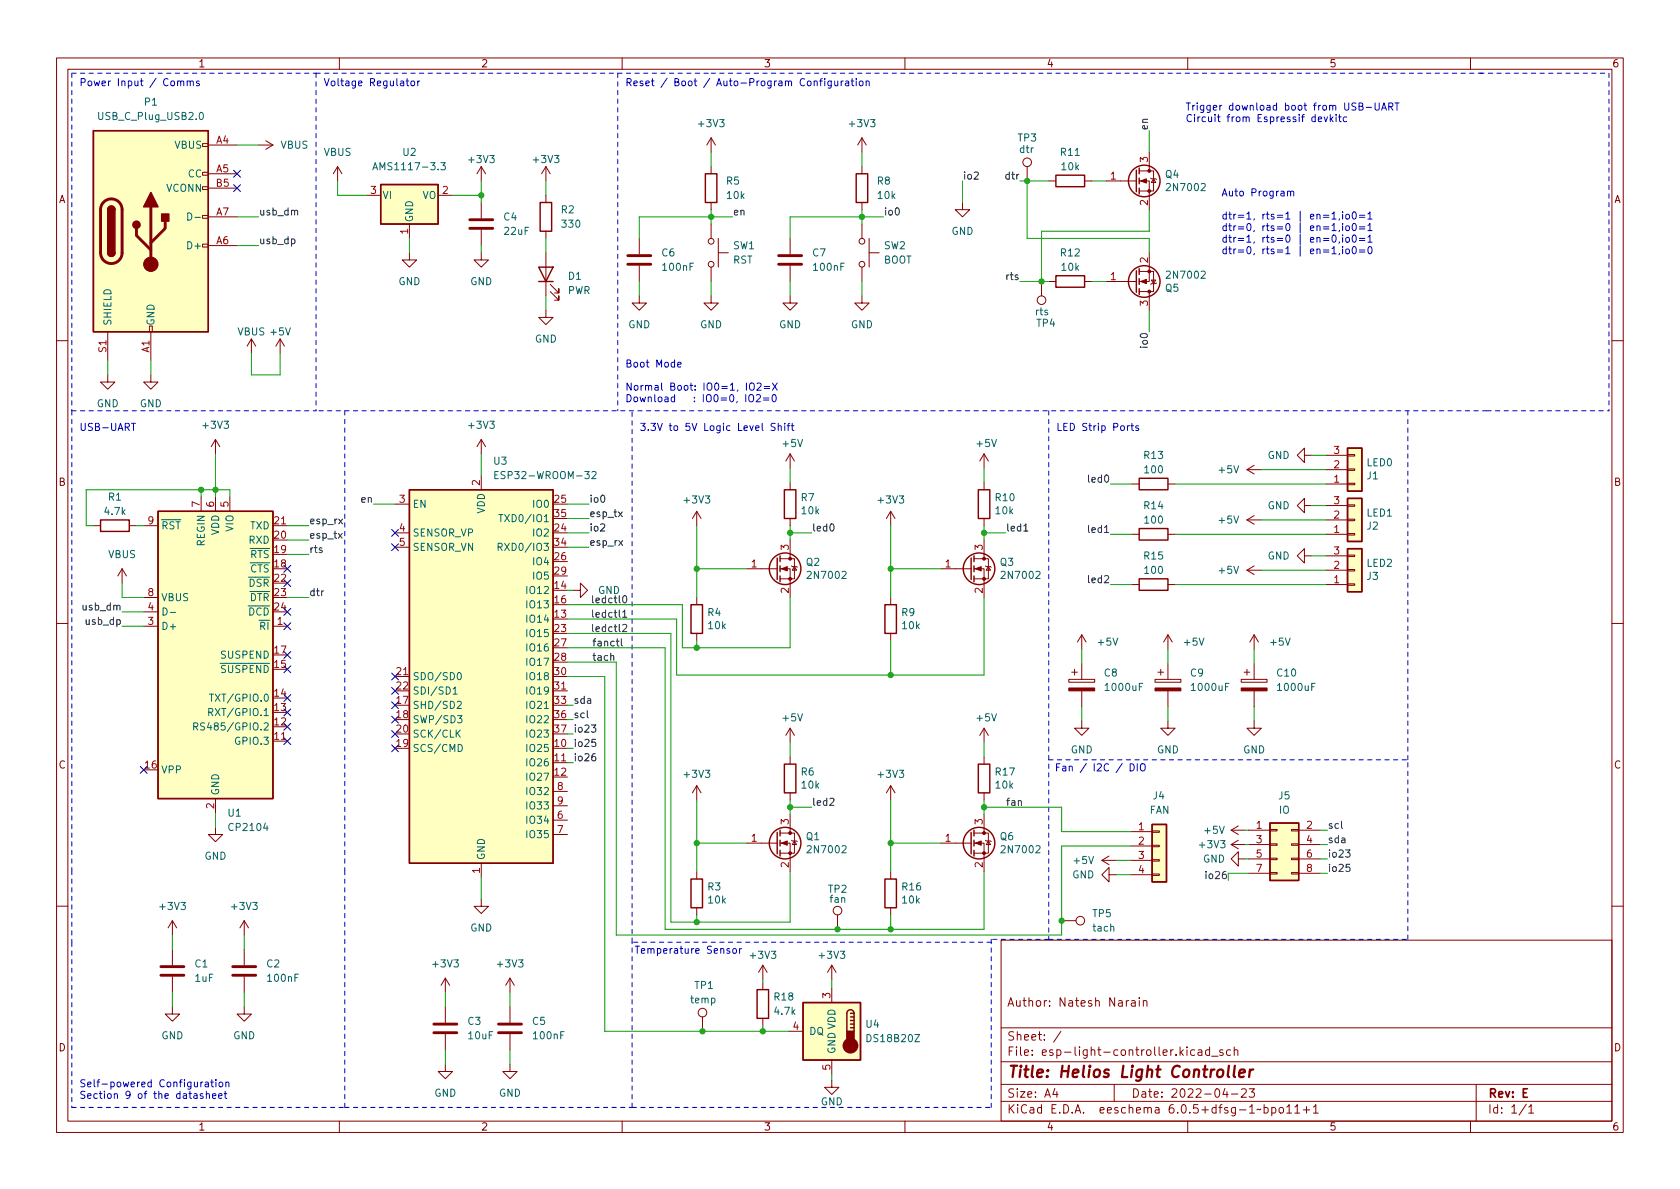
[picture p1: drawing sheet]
<svg xmlns="http://www.w3.org/2000/svg" width="297mm" height="210mm" viewBox="0 0 297 210" stroke-linecap="round" stroke-linejoin="round" font-family="sans-serif">
<g fill="none" stroke="#840000" stroke-width=".18">
<path d="M10 10.2h277v190.1h-277zM12 12.2h273v186.1h-273zM60 10.2v2M110 10.2v2M160 10.2v2M210 10.2v2M260 10.2v2M35.8 38.1h1v.5h-1zM35.8 33h1v.5h-1zM35.8 30.5h1v.5h-1zM35.8 25.4h1v.5h-1zM36.8 25.6h5.1"/>
<path d="M36.8 30.7h5.1M36.8 38.3h5.1M36.8 33.3h5.1M45.7 25.6h2.6M47 24.9l1.3 .7M48.3 25.6l-1.3 .8M59.7 29.5l-.8 1.2M59.7 29.5v2.5M59.7 29.5l.8 1.2M64.8 34.5h2.5M72.4 39.6v2.6M77.5 34.5h2.5"/>
<path d="M85.1 29.5l-.8 1.2M85.1 29.5v2.5M85.1 35.8v2.8M85.1 29.5l.8 1.2M96.5 29.5v2.5M96.5 34.5v1.3M96.5 29.5l-.7 1.2M96.5 29.5l.8 1.2M125.7 24.4l-.7 1.2M125.7 24.4v2.5M125.7 29.5v1.2M125.7 35.8v1.3"/>
<path d="M125.7 39.6v2.6M125.7 24.4l.8 1.2M152.4 24.4v2.5M152.4 29.5v1.2M152.4 35.8v1.3M152.4 39.6v2.6M152.4 24.4l-.8 1.2M152.4 24.4l.8 1.2M170.2 35.8v1.3h1.2l-1.2 1.2-1.3-1.2h1.3M181.6 29.5v2.5M185.4 32h1.3M191.8 32h1.2"/>
<path d="M195.6 32h5.3M201.4 32h1.8v5.1M201.4 30.2h2.6v3.6h-2.6M203.2 26.9v3.3M203.5 31.5l.1 .1h.7l.2 .1M204 31.6l.3 .7h-.7zM19 58.7v5M26.4 57.7h.5v1h-.5zM26.7 58.7v5M35.8 43.2h1v.5h-1zM36.8 43.4h5.1M44.4 59.9l-.7 1.3"/>
<path d="M44.4 59.9v2.6M44.4 59.9l.8 1.3M49.5 59.9l-.7 1.3M49.5 59.9v2.6M49.5 59.9l.8 1.3M72.4 44.7v1.3h1.3l-1.3 1.2-1.3-1.2h1.3M85.1 44.7v1.3h1.3l-1.3 1.2-1.3-1.2h1.3M85.1 40.6v2.8M96.5 54.9v1.2h1.3l-1.3 1.3-1.3-1.3h1.3M96.5 40.9v1.3M96.5 44.7v7.6M97.3 51.6l1.5 1.5v-.8v.8h-.8"/>
<path d="M97.3 50.3l1.5 1.5v-.8v.8h-.8M113 52.3v1.3h1.3l-1.3 1.3-1.2-1.3h1.2M113 42.2v2.8M113 47v2.8M125.7 52.3v1.3h1.3l-1.3 1.3-1.2-1.3h1.2M125.7 47.2v2.6M127 44.7h1.8M127 42.2v5M139.7 52.3v1.3h1.3l-1.3 1.3-1.3-1.3h1.3M139.7 42.2v2.8M139.7 47v2.8M152.4 52.3v1.3h1.3l-1.3 1.3-1.3-1.3h1.3"/>
<path d="M152.4 47.2v2.6M153.7 44.7h1.7M153.7 42.2v5M184.1 49.8v2.5M185.4 49.8h1.3M191.8 49.8h1.2M195.6 49.8h5.3M201.4 48h2.6v3.6h-2.6M203.2 44.7v5.1h-1.8M203.2 51.6v3.3M203.6 49.5h.7l-.3 .7zM204.5 50l-.2 .2h-.7l-.1 .1"/>
<path d="M10 60.2h2M19 66.3v1.3h1.3l-1.3 1.2-1.2-1.2h1.2M26.7 66.3v1.3h1.2l-1.2 1.2-1.3-1.2h1.3M38.1 77.7l-.8 1.3M38.1 77.7v2.6M38.1 77.7l.8 1.3M85.1 77.7v2.6M85.1 77.7l-.8 1.3M85.1 77.7l.8 1.3M285 60.2h2M16.5 93h1.3M22.9 93h1.2"/>
<path d="M25.4 93h2.5M35.6 87.9v2.5M38.1 87.9v2.5M40.6 87.9v2.5M48.3 93h2.5M69.8 89.1h2.6M69.8 94.2h2.6M69.8 96.8h2.6M85.1 84.1v2.5M123.2 90.4v2.6M123.2 90.4l-.8 1.3M123.2 90.4l.8 1.3"/>
<path d="M137.9 98.8h2.6v3.6h-2.6M139.7 80.3v2.5M139.7 85.3v1.3M139.7 91.7v1.3M139.7 95.5v3.3M139.7 80.3l-.8 1.2M139.7 80.3l.8 1.2M157.5 90.4v2.6M157.5 90.4l-.8 1.3M157.5 90.4l.7 1.3M172.2 98.8h2.6v3.6h-2.6M174 80.3v2.5"/>
<path d="M174 85.3v1.3M174 91.7v1.3M174 95.5v3.3M174 80.3l-.8 1.2M174 80.3l.8 1.2M200.2 85.6h1.2M200.2 94.5h1.2M206.5 85.6h1.3M206.5 94.5h1.3M220.5 83.1l1.2 .7M220.5 83.1h2.5M220.5 91.9h2.5"/>
<path d="M220.5 91.9l1.2 .8M221.7 82.3l-1.2 .8M221.7 91.2l-1.2 .7M230.6 89.4v-1.3l-1.2 1.3 1.2 1.3v-1.3h1.3M230.6 80.5v-1.3l-1.2 1.3 1.2 1.3v-1.3h1.3M230.6 98.3v-1.3l-1.2 1.3 1.2 1.3v-1.3h1.3M234.4 85.6h3.9M234.4 94.5h3.9M234.4 83.1h3.9M234.4 91.9h3.9M234.4 89.4h3.9M234.4 80.5h3.9"/>
<path d="M234.4 98.3h3.9M238.3 89.3h1.2v.2h-1.2zM238.3 91.8h1.2v.3h-1.2zM238.3 94.4h1.2v.2h-1.2zM238.3 80.4h1.2v.2h-1.2zM238.3 82.9h1.2v.3h-1.2zM238.3 85.5h1.2v.2h-1.2zM238.3 98.2h1.2v.2h-1.2zM10 110.2h2M21.6 100.6l-.8 1.2M21.6 100.6v2.5M21.6 100.6l.8 1.2"/>
<path d="M25.4 110.7h2.5M25.4 108.2h2.5M25.4 105.7h2.5M48.3 110.7h2.5M69.8 119.6h2.6M101.3 104.4h1.3v-1.3l1.3 1.3-1.3 1.3v-1.3M123.2 105.7v1.2M123.2 112v1.3M132.1 100.6h5.3M137.9 100.6h1.8v5.1M140 100.1l.1 .1h.7l.2 .1M140.5 100.2l.3 .6h-.7z"/>
<path d="M157.5 105.7v1.2M157.5 112v1.3M166.4 100.6h5.3M172.2 100.6h1.8v5.1M174.2 100.1l.2 .1h.7l.2 .1M174.8 100.2l.3 .6h-.7zM189.5 118.9h1M190 118.4v1M191.3 112.3v2.5M191.3 117.3v2.8M191.3 112.3l-.8 1.2M191.3 112.3l.7 1.2"/>
<path d="M200.2 103.4h1.2M204.7 118.9h1M205.2 118.4v1M206.5 112.3l-.8 1.2M206.5 112.3v2.5M206.5 117.3v2.8M206.5 112.3l.8 1.2M206.5 103.4h1.3M220 118.9h1M220.5 118.4v1M220.5 100.8h2.5M220.5 100.8l1.2 .8"/>
<path d="M221.7 112.3v2.5M221.7 117.3v2.8M221.7 112.3l-.7 1.2M221.7 112.3l.8 1.2M221.7 100.1l-1.2 .7M234.4 103.4h3.9M234.4 100.8h3.9M238.3 100.7h1.2v.3h-1.2zM238.3 103.2h1.2v.3h-1.2zM285 110.2h2M48.3 131.1h2.5M97.8 134.9h2.5"/>
<path d="M97.8 122.2h2.5M97.8 139.9h2.5M123.2 138.9l-.8 1.3M123.2 138.9v2.6M123.2 138.9l.8 1.3M139.7 128.8v2.5M139.7 133.9v1.2M139.7 128.8l-.8 1.2M139.7 128.8l.8 1.2M157.5 138.9v2.6M157.5 138.9l-.8 1.3M157.5 138.9l.7 1.3"/>
<path d="M174 128.8v2.5M174 133.9v1.2M174 128.8l-.8 1.2M174 128.8l.8 1.2M189 120.1h4.5v.5h-4.5zM191.3 127.5v1.3h1.2l-1.2 1.2-1.3-1.2h1.3M191.3 122.2v2.8M204.2 120.1h4.6v.5h-4.6zM206.5 127.5v1.3h1.3l-1.3 1.2-1.3-1.2h1.3M206.5 122.2v2.8M219.5 120.1h4.5v.5h-4.5zM221.7 127.5v1.3h1.3l-1.3 1.2-1.2-1.2h1.2"/>
<path d="M221.7 122.2v2.8M38.1 146.3v1.3h1.3l-1.3 1.2-1.3-1.2h1.3M38.1 141.2v2.6M85.1 159v1.3h1.3l-1.3 1.2-1.3-1.2h1.3M85.1 152.6v2.6M97.8 145h2.5M97.8 147.6h2.5M97.8 142.5h2.5M123.2 154.2v1.2M132.1 149.1h5.3M137.9 149.1h1.8v5.1M137.9 147.3h2.6v3.6h-2.6"/>
<path d="M139.7 140.2v1.3M139.7 144v3.3M140 148.6l.1 .1h.7l.2 .1M140.5 148.7l.3 .6h-.7zM157.5 154.2v1.2M166.4 149.1h5.3M172.2 149.1h1.8v5.1M172.2 147.3h2.6v3.6h-2.6M174 140.2v1.3M174 144v3.3M174.2 148.6l.2 .1h.7l.2 .1M174.8 148.7l.3 .6h-.7z"/>
<path d="M194.8 152.1h2.6M194.8 152.1l1.3 .8M196.1 154.7v-1.3l-1.3 1.3 1.3 1.3v-1.3h1.3M196.1 151.4l-1.3 .7M199.9 147.1h3.8M199.9 149.6h3.8M199.9 152.1h3.8M199.9 154.7h3.8M203.7 154.6h1.3v.2h-1.3zM203.7 152h1.3v.3h-1.3zM203.7 149.5h1.3v.2h-1.3zM203.7 146.9h1.3v.3h-1.3z"/>
<path d="M217.7 146.8h2.5M217.7 149.3h2.5M217.7 146.8l1.2 .8M217.7 149.3l1.2 .8M218.9 151.9v-1.3l-1.2 1.3 1.2 1.3v-1.3h1.3M218.9 146l-1.2 .8M218.9 148.6l-1.2 .7M220.7 146.8h3.8M220.7 149.3h3.8M220.7 151.9h3.8M220.7 154.4h3.8M224.5 154.3h1.3v.3h-1.3z"/>
<path d="M224.5 151.8h1.3v.2h-1.3zM224.5 149.2h1.3v.3h-1.3zM224.5 146.7h1.3v.2h-1.3zM228.3 154.3h1.3v.3h-1.3zM228.3 151.8h1.3v.2h-1.3zM228.3 149.2h1.3v.3h-1.3zM228.3 146.7h1.3v.2h-1.3zM229.6 146.8h3.8M229.6 149.3h3.8M229.6 151.9h3.8M229.6 154.4h3.8M10 160.2h2"/>
<path d="M30.5 178v1.3h1.2l-1.2 1.3-1.3-1.3h1.3M30.5 162.8v2.5M30.5 167.9v2.8M30.5 172.7v2.8M30.5 162.8l-.8 1.3M30.5 162.8l.7 1.3M43.2 178v1.3h1.2l-1.2 1.3-1.3-1.3h1.3M43.2 162.8v2.5M43.2 167.9v2.8M43.2 172.7v2.8M43.2 162.8l-.8 1.3M43.2 162.8l.7 1.3"/>
<path d="M78.7 173v2.5M78.7 178v2.8M78.7 173l-.7 1.2M78.7 173l.8 1.2M90.2 173l-.8 1.2M90.2 173v2.5M90.2 178v2.8M90.2 173l.7 1.2M123.2 160.5v1.3M124.2 179.8v2.6M134.9 170.7l-.8 1.3M134.9 170.7v2.5"/>
<path d="M134.9 173.7v1.3M134.9 170.7l.7 1.3M147.1 170.7l-.8 1.3M147.1 170.7v2.5M147.1 174.7v2.6M147.1 170.7l.7 1.3M148.1 161.8v2.5M157.5 160.5v1.3M177 166.3h108v32h-108zM187.7 162.8h2.5M199.6 176.9l-.3 .1-.2 .2M200.1 177h.5l.1 .9"/>
<path d="M200.7 177.3l-.5 .1a.29 .29 0 0 0-.2 .2 .29 .29 0 0 0 .2 .3h.5M201.4 176.4v.2M201.4 176.9v1M202.1 177.1l.3-.2 .3 .1 .1 .9M202.1 176.9v1M285 160.2h2M60 198.3v2M78.7 188.2v1.3h1.3l-1.3 1.2-1.2-1.2h1.2M78.7 182.9v2.8M90.2 188.2v1.3h1.2l-1.2 1.2-1.3-1.2h1.3M90.2 182.9v2.8M110 198.3v2"/>
<path d="M134.9 180.1v1.3M139.4 182.4h2.6M147.1 191v1.3h1.2l-1.2 1.2-1.3-1.2h1.3M147.1 187.4v2.6M160 198.3v2M177 194.8h108M177 191.8h108M177 187.8h108M177 181.8h108M186.5 192.5l-.4 1h1M186.9 193v1M187.6 182.4l-1.3 1.9"/>
<path d="M197 191.8v3M210 198.3v2M211.2 185.7l-.4-.1-.3 .3v.4l.1 .3h.6M211.9 185.7h.5l.1 .9M212.5 186l-.5 .1a.29 .29 0 0 0-.2 .2 .29 .29 0 0 0 .2 .3h.5M213.9 185.7l-.5-.1-.3 .3v.4l.2 .3h.6M213.9 185.1v1.5M214.2 186.8h1.2M216.2 185.7l-.3-.1-.3 .2 .1 .3 .5 .1v.4h-.6M216.6 192.5l-.4 1h.9M216.9 193v1M217.6 185.7l-.5-.1-.2 .3v.4l.1 .3h.6"/>
<path d="M217.7 193.5h1.2M218.2 185.8l.2-.2 .4 .1 .1 .9M218.2 185.1v1.5M219.5 192.7l.6-.2 .2 .2 .1 .3-1 1h1M220.9 192.5h.9l-.5 .6 .4 .1v.7l-.2 .1h-.4l-.2-.1M223.5 195.9l.4-.1 .3 .3v.4l-.1 .3h-.6M223.5 195.3v1.5M224.9 195.9l.4-.1 .3 .3v.4l-.2 .3h-.5M224.9 195.8v1.5M226.3 195.9l.3-.1 .3 .3v.4l-.3 .3h-.3l-.2-.3v-.4zM227.5 195.8l.4-.5v1.5M227.5 196.8h.9"/>
<path d="M228.9 195.8l.5-.5v1.5M228.9 196.8h.9M230.4 196.3h1.2M231 195.7v1.1M232.2 195.8l.4-.5v1.5M232.2 196.8h.9M260 198.3v2M261 191.8v6.5M269.9 195.3l-1.3 1.9M270.3 195.8l.4-.5v1.5M270.3 196.8h.9"/>
<circle cx="181.6" cy="28.7" r=".76"/>
<circle cx="125.7" cy="42.7" r=".51"/>
<circle cx="125.7" cy="46.7" r=".51"/>
<circle cx="152.4" cy="42.7" r=".51"/>
<circle cx="152.4" cy="46.7" r=".51"/>
<circle cx="184.1" cy="53.1" r=".76"/>
<circle cx="124.2" cy="179.1" r=".76"/>
<circle cx="148.1" cy="161" r=".76"/>
<circle cx="191" cy="162.8" r=".76"/>
</g>
<path d="M217.3 188.5l-.2 1.7 .2 .3M218.3 188.5l-.2 1.7 .3 .3M219.1 189.8l1-.2-.1-.4-.1-.1-.6 .1-.2 1 .2 .3 .6-.1M221 189.1l-.2 1.4M221.6 189.1l-.4 .1-.2 .3" fill="none" stroke="#840000" stroke-width=".4"/>
<g fill="none" stroke="#840000" stroke-width=".25">
<path d="M16.5 23.1h20.3v35.6h-20.3zM19 37.1a.64 .64 0 0 1 .7-.7 .64 .64 0 0 1 .6 .7M67.3 32.6h10.2v7h-10.2zM95.5 35.8h2v5.1h-2zM124.7 30.7h2v5.1h-2zM151.4 30.7h2v5.1h-2zM186.7 31h5.1v2h-5.1zM200.9 30.1v3.8M201.4 29.7v1M201.4 31.5v1M201.4 33.3v1M19 44.7a.64 .64 0 0 0 .7 .6 .64 .64 0 0 0 .6-.6"/>
<path d="M95.2 47.2h2.6l-1.3 2.6zM95.2 49.8h2.6M186.7 48.8h5.1v2h-5.1zM200.9 47.9v3.8M201.4 47.5v1M201.4 49.3v1M201.4 51v1.1M238.3 79.2h2.5v7.7h-2.5zM17.8 91.9h5.1v2.1h-5.1zM27.9 90.4h20.4v50.8h-20.4zM72.4 86.6h25.4v66h-25.4zM137.4 98.7v3.8"/>
<path d="M137.9 98.3v1M138.7 86.6h2v5.1h-2zM171.7 98.7v3.8M172.2 98.3v1M173 86.6h2v5.1h-2zM201.4 84.6h5.1v2h-5.1zM201.4 93.5h5.1v2h-5.1zM238.3 88.1h2.5v7.7h-2.5zM238.3 97h2.5v7.6h-2.5zM122.2 106.9h2v5.1h-2zM137.9 100.1v1M137.9 101.8v1.1"/>
<path d="M156.5 106.9h2v5.1h-2zM172.2 100.1v1M172.2 101.8v1.1M201.4 102.4h5.1v2h-5.1zM138.7 135.1h2v5.1h-2zM173 135.1h2v5.1h-2zM122.2 155.4h2v5.1h-2zM137.4 147.2v3.8M137.9 146.8v1M137.9 148.6v1M137.9 150.4v1M156.5 155.4h2v5.1h-2z"/>
<path d="M171.7 147.2v3.8M172.2 146.8v1M172.2 148.6v1M172.2 150.4v1M203.7 145.8h2.5v10.2h-2.5zM224.5 145.5h5.1v10.2h-5.1zM133.9 175h2v5.1h-2zM142 177.3h10.1v10.1h-10.1zM150.4 179.8h.6M150.4 179.2h.6M151 179.2a.64 .64 0 0 0-.6-.6 .64 .64 0 0 0-.7 .6v3.2M151 179.2v3.2"/>
<path d="M150.4 181.7h.6M150.4 181.1h.6M150.4 180.5h.6"/>
<circle cx="202.3" cy="32" r="2.79"/>
<circle cx="202.3" cy="49.8" r="2.79"/>
<circle cx="138.8" cy="100.6" r="2.79"/>
<circle cx="173.1" cy="100.6" r="2.79"/>
<circle cx="138.8" cy="149.1" r="2.79"/>
<circle cx="173.1" cy="149.1" r="2.79"/>
</g>
<g fill="#840000" stroke="#840000" stroke-width=".18">
<path d="M172.5 149.1l1-.4v.8z"/>
<path d="M138.2 149.1l1-.4v.8z"/>
<path d="M172.5 100.6l1-.4v.8z"/>
<path d="M204.2 121.7h4.6v.5h-4.6z"/>
<path d="M219.5 121.7h4.5v.5h-4.5z"/>
<path d="M201.7 49.8l1-.4v.8z"/>
<path d="M201.7 32l1-.4v.8z"/>
<path d="M138.2 100.6l1-.4v.8z"/>
<path d="M189 121.7h4.5v.5h-4.5z"/>
<circle cx="174" cy="150.9" r=".25"/>
<circle cx="174" cy="147.3" r=".25"/>
<circle cx="139.7" cy="150.9" r=".25"/>
<circle cx="139.7" cy="147.3" r=".25"/>
<circle cx="26.7" cy="46.7" r="1.27"/>
<circle cx="174" cy="102.4" r=".25"/>
<circle cx="174" cy="98.8" r=".25"/>
<circle cx="203.2" cy="48" r=".25"/>
<circle cx="203.2" cy="51.6" r=".25"/>
<circle cx="203.2" cy="33.8" r=".25"/>
<circle cx="203.2" cy="30.2" r=".25"/>
<circle cx="139.7" cy="102.4" r=".25"/>
<circle cx="139.7" cy="98.8" r=".25"/>
</g>
<g fill="none" stroke="#840000" stroke-width=".51">
<path d="M18.3 35.7a1.91 1.91 0 0 1 2.1-.4 1.91 1.91 0 0 1 1.2 1.8v7.6a1.91 1.91 0 0 1-1.9 1.9 1.91 1.91 0 0 1-1.9-1.9v-7.8l.2-.6zM26.7 36.6v10.1M29.2 39.1v1.3l-2.5 2.5M83.1 38.9h4M24.1 40.4v1.3l2.6 2.5M83.1 40.4h4M111 46.7h4.1M111 45.2h4.1M137.7 46.7h4M137.7 45.2h4M28.4 172.5h4.1M28.4 170.9h4.1"/>
<path d="M41.1 172.5h4.1M41.1 170.9h4.1M76.7 182.6h4.1M76.7 181.1h4.1M88.1 182.6h4.1M88.1 181.1h4.1"/>
</g>
<g fill="#ffffc2" stroke="#ffffc2" stroke-width=".18">
<path d="M224.5 145.5h5.1v10.2h-5.1z"/>
<path d="M203.7 145.8h2.5v10.2h-2.5z"/>
<path d="M16.5 23.1h20.3v35.6h-20.3z"/>
<path d="M67.3 32.6h10.2v7h-10.2z"/>
<path d="M72.4 86.6h25.4v66h-25.4z"/>
<path d="M238.3 88.1h2.5v7.7h-2.5z"/>
<path d="M238.3 79.2h2.5v7.7h-2.5z"/>
<path d="M142 177.3h10.1v10.1h-10.1z"/>
<path d="M27.9 90.4h20.4v50.8h-20.4z"/>
<path d="M238.3 97h2.5v7.6h-2.5z"/>
</g>
<g fill="#840000" stroke="#840000" stroke-width=".25">
<path d="M19 44.7h1.3a.64 .64 0 0 1-.6 .6 .64 .64 0 0 1-.7-.6z"/>
<path d="M19 37.1h1.3v7.6h-1.3z"/>
<path d="M19.2 36.6a.64 .64 0 0 1 .7-.1 .64 .64 0 0 1 .4 .6h-1.3z"/>
<path d="M26.7 34l1.2 2.6h-2.5z"/>
<path d="M28.6 37.8h1.2v1.3h-1.2z"/>
<path d="M149.7 182.4h1.3v1.9h-1.3z"/>
<circle cx="24.1" cy="39.7" r=".63"/>
<circle cx="150.4" cy="184.9" r="1.27"/>
</g>
<g fill="none" stroke="#006464" stroke-width=".18">
<path d="M35.3 20l.2-.1a.68 .68 0 0 1 .5 .6 .68 .68 0 0 1-.5 .6l-.2-.1-.1-.3zM33.2 37.7a.64 .64 0 0 1 .7 .6 .64 .64 0 0 1-.7 .6zM34.5 38.4h.9M65.9 30l.4-1.2 .5 1.2M66 29.7h.6M78 28.8h.7l-.4 .4 .4 .2v.5l-.2 .1-.5-.1M87.5 84h.4M88.1 96.7h.6l.1-.2-.1-.3-.6-.1v1.2M88.1 83.4h-.6v1.2h.6M88.2 91h.7M88.4 96.7l.4 .6M88.6 91v1.3"/>
<path d="M104.7 83.5l.5-.1 .2 .3-.8 .9h.8M28.8 107.5a.64 .64 0 0 1 .8 .6 .64 .64 0 0 1-.8 .7zM30.1 108.3h1M44.2 107.5a.64 .64 0 0 1 .7 .6 .64 .64 0 0 1-.7 .7zM46.2 107.6a.6 .6 0 0 0-.9 .4 .6 .6 0 0 0 .6 .8l.3-.1M46.7 107.5a.64 .64 0 0 1 .7 .6 .64 .64 0 0 1-.7 .7zM81 119.1l.1-.2a.68 .68 0 0 1 .5 .7 .68 .68 0 0 1-.5 .6l-.1-.1-.2-.4zM34.3 128.5l.6-.1 .1-.2-.1-.3-.6-.1v1.3M34.6 128.5l.4 .6M36.2 127.9l-.5-.1-.2 .1v.4l.6 .2 .1 .4-.3 .2-.4-.1M36.9 125.9h.6l.1-.2v-.3l-.7-.1v1.3M37 122.7h.8"/>
<path d="M37.2 125.9l.4 .7M37.4 122.7v1.3M80.1 121.8l.4-.3v1.2M80.1 122.7h.7M80.8 124.1l.5-.1 .3 .4-.8 .9h.8M80.8 129.6l.6 .8M80.9 126.6h.8l-.4 .4 .3 .2v.5l-.2 .1-.5-.1M81 131.6a.64 .64 0 0 1 .7 .7 .64 .64 0 0 1-.7 .6zM81.4 129.1l-.7 .7"/>
</g>
<g fill="none" stroke="#0f0f0f" stroke-width=".18">
<path d="M52.1 37.4l.2-.2h.3v.8M51.5 42.3h.4l.2 .2-.1 .5h-.5M59.8 94.3l.7 .9M59.9 91.8l.7 .8M60.5 94.3l-.7 .9M60.6 91.8l-.7 .8M109.4 90.5l.6 .9M109.4 95.6l.7 .8M110 90.5l-.6 .9M110.1 95.6l-.7 .8M146.9 92.8l.1-.2a.68 .68 0 0 1 .5 .7 .68 .68 0 0 1-.5 .6l-.1-.1-.2-.4zM181 93.9h.7"/>
<path d="M108 116l.2-.1 .3 .1v.8M109 113.4h.4M109.1 113v1l.3 .2M109.9 113v1l.1 .2M110.1 108.2l.4-.3v1.2M110.1 110.5l.5-.1 .2 .4-.8 .9h.8M110.1 109.1h.7M110.2 105.5l.2-.2a.68 .68 0 0 1 .4 .7 .68 .68 0 0 1-.4 .6l-.2-.1-.1-.4zM103.8 125.7v1l.2 .2M104.6 128.2h.8l-.5 .5 .4 .1v.5l-.2 .2-.5-.2M105.2 133.3h-.3a.86 .86 0 0 0 0 1.2l.4-.1 .1-.4-.3-.2h-.2l-.3 .2M105.3 130.7h-.6l-.1 .6 .2-.1 .4 .1 .2 .2-.1 .4-.2 .1-.5-.1"/>
<path d="M146.7 141.3l.5-.1 .3 .3-.8 .9h.8M237.2 145.2v1.1l.2 .2M237.9 150.3h.8l-.4 .5 .3 .1v.5l-.1 .2-.6-.2M238.6 152.8h-.6v.6l.2-.1 .4 .1 .1 .2-.1 .4-.1 .1-.5-.1"/>
</g>
<g fill="none" stroke="#0000c2" stroke-width=".18">
<path d="M31.4 14.4l.2-.1 .3 .1v.8M31.9 14.5l.2-.2 .3 .1 .1 .8M33.1 14.4l.2-.1 .3 .1v.8M33.1 14.3v.9M33.6 14.5l.2-.2 .3 .1 .1 .8M35.2 14.4l-.3-.1-.2 .2 .1 .2 .4 .1v.3h-.5M71.8 14.3h.5M72 13.9v1.1l.3 .2M72.8 14.4l.3-.1 .2 .3v.3l-.2 .3-.3-.1-.2-.2zM73.9 14.3v.9M74.2 14.3l-.3 .3M143.9 14.4l.2-.1 .3 .1 .1 .8"/>
<path d="M144.9 14.3h.5M145.4 13.9l-.3 .2v1.1M145.8 13.9v.1M145.8 14.3v.9M147 14.3v1l-.3 .3-.3-.1M147 14.4l-.4-.1-.2 .3 .1 .5h.5M147.6 14.3v.8l.3 .1 .2-.2M148.1 14.3v.9M148.7 14.3v.9M149.1 14.3l-.4 .3M149.5 14.4h.5l.1 .8M150.1 14.6l-.5 .1-.1 .2 .1 .3 .5-.1"/>
<path d="M150.5 14.3h.5M150.7 13.9v1.1l.3 .2M151.4 13.9v.1M151.4 14.3v.9M152.1 14.4l.3-.1 .2 .3v.3l-.2 .3-.3-.1-.2-.2zM153.1 14.4l.2-.1 .3 .1 .1 .8M153.1 14.3v.9M241.6 19h.9M243.1 18.2v1l.3 .3h.2l.3-.3v-1M244.3 19.5l.4-1.3 .4 1.3M244.4 19.1h.6M245.5 18.9l.7-.1 .1-.2-.1-.3-.7-.1v1.3"/>
<path d="M245.9 18.9l.4 .6M246.6 18.2h.8M247 18.2v1.3M227.6 33.9l.2-.1 .3 .1 .1 .7M227.6 33.8v.8M228.2 34l.2-.2 .3 .1v.7M233.1 21.1l.6-.1-.1-.3h-.3l-.2 .2 .1 .6h.4M234.1 20.7l.3 .8 .3-.8M235.2 20.2v1.3M235.3 21l.4 .5M235.5 37.8l.4-.3v1.2M235.5 39.9l.4-.4v1.3"/>
<path d="M235.5 38.7h.7M235.7 20.7l-.5 .5M236.2 20.7v.8M236.7 20.7h.4M236.8 20.2v1.1l.3 .2M236.8 38.7l-.1 .2M237.4 37.5v.1M237.4 39.5v.1M237.4 37.9v.8M237.4 39.9v.9M238.1 38l.3-.1 .2 .2v.4l-.2 .2h-.3l-.2-.2zM238.1 40l.3-.1 .2 .3v.3l-.2 .3-.3-.1-.2-.2z"/>
<path d="M238.1 20.7h-.4l-.2 .2 .1 .6h.5M239.2 37.6l.2-.1a.68 .68 0 0 1 .4 .6 .68 .68 0 0 1-.4 .6l-.2-.1-.1-.3zM239.2 39.6l.2-.1a.68 .68 0 0 1 .4 .6 .68 .68 0 0 1-.4 .7l-.2-.1-.1-.4zM240.3 38.1h1M240.3 38.4h1M241.9 37.8l.3-.3v1.2M241.9 39.9l.3-.4v1.3M241.9 38.7h.7M235.5 44l.4-.4v1.3M235.5 40.8h.7M235.5 44.9h.7M235.6 41.7l.2-.1a.68 .68 0 0 1 .5 .6 .68 .68 0 0 1-.5 .6l-.2-.1-.1-.4z"/>
<path d="M236.8 40.7l-.1 .3M236.8 42.8l-.1 .2M236.8 44.8l-.1 .3M237.4 41.6v.1M237.4 43.6v.1M237.4 42v.8M237.4 44v.9M238.1 42h.3l.2 .2v.4l-.2 .2h-.3l-.2-.2zM238.1 44.1l.3-.1 .2 .3v.3l-.2 .3-.3-.1-.2-.2zM239.2 41.7l.2-.1a.68 .68 0 0 1 .4 .6 .68 .68 0 0 1-.4 .6l-.2-.1-.1-.4zM239.2 43.7l.2-.1a.68 .68 0 0 1 .4 .6 .68 .68 0 0 1-.4 .7l-.2-.1-.1-.4zM240.3 40.1h1"/>
<path d="M240.3 40.5h1M240.3 42.2h1M240.3 42.5h1M240.3 44.2h1M240.3 44.6h1M241.9 41.9l.3-.3v1.2M241.9 40.8h.7M241.9 42.8h.7M242 43.7l.2-.1a.68 .68 0 0 1 .4 .6 .68 .68 0 0 1-.4 .7l-.2-.1-.1-.4zM23.2 74.9h.8M119.3 70.3l-.4-.1-.2 .2 .1 .6h.5M119.3 69.8v1.2"/>
<path d="M119.8 64.5l.6-.1v-.3h-.4l-.2 .1 .1 .7h.5M132.5 70l.2-.2a.43 .43 0 0 1 .5 .4v.4a.42 .42 0 0 1-.4 .5 .42 .42 0 0 1-.4-.5zM132.7 67.8l.1-.1a.43 .43 0 0 1 .6 .5v.4a.42 .42 0 0 1-.5 .4 .42 .42 0 0 1-.4-.4v-.4zM133.7 69.9l.5-.1 .3 .3-.8 .9h.8M133.8 67.9l.5-.2 .3 .4-.8 .9h.8M135 70.4h1M135 70.7h1M135.1 68.3h1M135.1 68.7h1M136.6 67.7l.8 1.3M136.6 69.9l.2-.1a.68 .68 0 0 1 .5 .6 .68 .68 0 0 1-.5 .6l-.2-.1-.1-.3zM137.1 74.9h-.5l-.3 .2 .2 .3 .5 .2v.4l-.2 .1h-.5"/>
<path d="M137.4 67.7l-.8 1.3M137.6 75.4l.2-.1h.3v.8M137.6 74.9v1.2M138.7 74.9v.1M138.7 75.3v.8M139.2 75.3h.5M139.7 74.9l-.3 .1v1.1M139.9 75.3h.5M140.1 74.9v1l.3 .2M199.7 75.3l-.4 .2M200 75.3h.4M200.1 74.9v1l.3 .2"/>
<path d="M201.3 75.3h-.3l-.2 .2 .1 .1 .4 .2v.3h-.5M199.8 135.1a.64 .64 0 0 1 .7 .6 .64 .64 0 0 1-.7 .6zM201.1 135.1v1.2M201.8 135.1h.1a.43 .43 0 0 1 .6 .4v.4a.42 .42 0 0 1-.4 .4 .42 .42 0 0 1-.5-.4v-.4zM112.3 167.3h.7M112.7 167.3v1.3M113.4 168.2l.6-.2-.1-.2-.3-.1-.2 .2 .1 .6h.4M131.1 167.7l-.3 .3M35.9 193.5l-.3-.1-.2 .2 .1 .2 .4 .1v.3h-.5M36.3 191.4h.5v.8M36.5 193.5l.2-.1 .3 .1v.7M36.5 193v1.2"/>
<path d="M36.8 191.6l-.4 .1-.2 .2 .2 .3 .4-.1M37.3 191.3h.5M37.5 190.9v1.1l.3 .2M37.6 193.8l.6-.1-.1-.2-.3-.1-.2 .2v.6h.5M38.2 190.9v.1M38.2 191.3v.9M38.7 193.8l.6-.1-.1-.2-.4-.1-.1 .2v.6h.5M38.8 191.4l.3-.1 .3 .3v.4l-.3 .2-.3-.1-.1-.1zM39.6 193.4h.5M39.8 193v1.1l.3 .1M39.9 191.5l.2-.2 .3 .1 .1 .8M39.9 191.3v.9"/>
</g>
<g fill="none" stroke="#0000c2" stroke-width=".18" stroke-dasharray=".8 .8">
<path d="M12.7 12.9h43.2M12.7 12.9v59.7M55.9 12.9v59.7M55.9 12.9h69.8M109.2 12.9v59.7M125.7 12.9h137.2M261.6 12.9h22.9M284.5 12.9v59.7M12.7 72.6v81.3M12.7 72.6h43.2M61 72.6v81.3M125.7 72.6h-69.8"/>
<path d="M185.4 72.6v93.5M262.9 72.6h-137.2M262.9 72.6h21.6M185.4 134.4h63.5M248.9 134.4v-61.8M12.7 153.9v12.7M61 153.9v12.7M12.7 166.6v29.2M111.8 166.6v-94M175.3 166.1v.5M175.3 166.6h-63.5M185.4 166.1h63.5"/>
<path d="M185.4 166.1h-10.1M248.9 166.1v-31.7M12.7 195.8h48.3M61 195.8h50.8M61 195.8v-29.2M111.8 195.8h63.5M111.8 195.8v-29.2M175.3 195.8v-29.2"/>
</g>
<g fill="none" stroke="#009600" stroke-width=".18">
<path d="M41.9 38.3h3.8M41.9 25.6h3.8M59.7 32v2.5h5.1M80 34.5h5.1M85.1 32v3.8M96.5 32v2.5M125.7 26.9v2.6M125.7 37.1v2.5M129.5 38.3h-16.5v3.9M152.4 26.9v2.6M152.4 37.1v2.5M156.2 38.3h-16.5v3.9"/>
<path d="M170.2 32v3.8M180.3 32h5.1M181.6 32v10.2h21.6v2.5M193 32h2.6M203.2 23.1v3.8M203.2 37.1v3.8h-19.1v8.9M41.9 43.4h3.8M72.4 42.2v2.5M85.1 43.4v1.3M96.5 42.2v2.5M96.5 52.3v2.6M113 49.8v2.5"/>
<path d="M125.7 49.8v2.5M139.7 49.8v2.5M152.4 49.8v2.5M180.3 49.8h5.1M193 49.8h2.6M203.2 54.9v3.8M19 63.7v2.6M26.7 63.7v2.6M44.4 62.5v3.8h5.1v-3.8M24.1 93h1.3M35.6 86.6v1.3M38.1 80.3v7.6"/>
<path d="M40.6 87.9v-1.3h-25.4v6.4h1.3M50.8 98h3.8M50.8 93h3.8M50.8 95.5h3.8M66 89.1h3.8M85.1 80.3v3.8M100.3 96.8h3.8M100.3 94.2h3.8M100.3 91.7h3.8M100.3 89.1h3.8M123.2 93v12.7M139.7 82.8v2.5"/>
<path d="M139.7 93v2.5M139.7 94.2h3.8M157.5 93v12.7M174 94.2h3.8M174 82.8v2.5M174 93v2.5M196.3 85.6h3.9M196.3 94.5h3.9M207.8 85.6h26.6M207.8 94.5h26.6M223 83.1h11.4M223 91.9h11.4"/>
<path d="M231.9 98.3h2.5M231.9 80.5h2.5M231.9 89.4h2.5M21.6 103.1v2.6h3.8M21.6 108.2h3.8M21.6 110.7h3.8M50.8 105.7h3.8M100.3 112h18.3v51.1h21.1v-8.9M100.3 104.4h1M100.3 114.5h17.3v49.8h56.4v-10.1M100.3 119.6h6.6v62.8h32.5M100.3 117.1h8.7v48.2h78.7v-15.7h12.2"/>
<path d="M123.2 113.3v1.2M123.2 100.6h8.9M139.7 105.7v8.8h-19.1v-7.6h-20.3M157.5 100.6h8.9M157.5 113.3v6.1M174 105.7v13.7h-54.4v-9.9h-19.3M191.3 114.8v2.5M196.3 103.4h3.9M206.5 114.8v2.5M207.8 103.4h26.6M221.7 114.8v2.5M223 100.8h11.4"/>
<path d="M100.3 132.3h1M100.3 134.9h1M100.3 129.8h1M100.3 127.2h1M100.3 124.7h1M139.7 131.3v2.6M174 131.3v2.6M191.3 125v2.5M206.5 125v2.5M221.7 125v2.5M38.1 143.8v2.5M85.1 155.2v3.8"/>
<path d="M123.2 141.5v12.7M123.2 149.1h8.9M139.7 141.5v2.5M139.7 142.7h3.8M157.5 141.5v12.7M157.5 149.1h8.9M174 142.7h13.7v4.4h12.2M174 141.5v2.5M197.4 154.7h2.5M197.4 152.1h2.5M217.2 154.4h3.5M220.2 146.8h.5"/>
<path d="M220.2 151.9h.5M220.2 149.3h.5M233.4 154.4h1.3M233.4 146.8h1.3M233.4 151.9h1.3M233.4 149.3h1.3M30.5 165.3v2.6M30.5 175.5v2.5M43.2 165.3v2.6M43.2 175.5v2.5M78.7 175.5v2.5M90.2 175.5v2.5"/>
<path d="M123.2 161.8v1.3M134.9 173.2v.5M147.1 173.2v1.5M157.5 161.8v2.5M78.7 185.7v2.5M90.2 185.7v2.5M134.9 181.4v1M147.1 190v1"/>
</g>
<g fill="none" stroke="#000084" stroke-width=".18">
<path d="M41.3 32.7l1.2 1.2M41.3 30.1l1.2 1.2M42.5 32.7l-1.2 1.2M42.5 30.1l-1.2 1.2M50.2 100l1.2 1.2M51.4 100l-1.2 1.2M69.2 96.2l1.3 1.2M69.2 93.6l1.3 1.2M70.5 96.2l-1.3 1.2M70.5 93.6l-1.3 1.2M50.2 110.1l1.2 1.2M50.2 107.6l1.2 1.2"/>
<path d="M50.2 115.2l1.2 1.2M50.2 102.5l1.2 1.2M50.2 117.7l1.2 1.3M51.4 110.1l-1.2 1.2M51.4 107.6l-1.2 1.2M51.4 115.2l-1.2 1.2M51.4 102.5l-1.2 1.2M51.4 117.7l-1.2 1.3M69.2 119l1.3 1.2M70.5 119l-1.3 1.2M24.8 135.5l1.2 1.2M26 135.5l-1.2 1.2"/>
<path d="M50.2 125.4l1.2 1.2M50.2 122.8l1.2 1.2M50.2 130.4l1.2 1.3M50.2 127.9l1.2 1.2M51.4 125.4l-1.2 1.2M51.4 122.8l-1.2 1.2M51.4 130.4l-1.2 1.3M51.4 127.9l-1.2 1.2M69.2 121.6l1.3 1.2M69.2 124.1l1.3 1.2M69.2 126.6l1.3 1.3M69.2 129.2l1.3 1.2"/>
<path d="M69.2 131.7l1.3 1.2M70.5 121.6l-1.3 1.2M70.5 124.1l-1.3 1.2M70.5 126.6l-1.3 1.3M70.5 129.2l-1.3 1.2M70.5 131.7l-1.3 1.2"/>
</g>
<g fill="#009600" stroke="#009600" stroke-width=".18">
<circle cx="139.7" cy="94.2" r=".46"/>
<circle cx="123.2" cy="100.6" r=".46"/>
<circle cx="38.1" cy="86.6" r=".46"/>
<circle cx="35.6" cy="86.6" r=".46"/>
<circle cx="85.1" cy="34.5" r=".46"/>
<circle cx="125.7" cy="38.3" r=".46"/>
<circle cx="157.5" cy="164.3" r=".46"/>
<circle cx="174" cy="142.7" r=".46"/>
<circle cx="123.2" cy="149.1" r=".46"/>
<circle cx="139.7" cy="142.7" r=".46"/>
<circle cx="157.5" cy="149.1" r=".46"/>
<circle cx="187.7" cy="162.8" r=".46"/>
<circle cx="157.5" cy="119.4" r=".46"/>
<circle cx="174" cy="94.2" r=".46"/>
<circle cx="157.5" cy="100.6" r=".46"/>
<circle cx="181.6" cy="32" r=".46"/>
<circle cx="184.1" cy="49.8" r=".46"/>
<circle cx="123.2" cy="114.5" r=".46"/>
<circle cx="152.4" cy="38.3" r=".46"/>
<circle cx="124.2" cy="182.4" r=".46"/>
<circle cx="123.2" cy="163.1" r=".46"/>
<circle cx="134.9" cy="182.4" r=".46"/>
<circle cx="148.1" cy="164.3" r=".46"/>
</g>
<text font-size="2.8" fill="#840000" x="178" y="190.6">Title: Helios Light Controller</text>
<g font-size="2.1" fill="#840000">
<text x="178" y="178">Author: Natesh Narain</text>
<text x="178" y="184">Sheet: /</text>
<text x="178" y="186.7">File: esp-light-controller.kicad_sch</text>
<text x="178" y="196.9">KiCad E.D.A. eeschema 6.0.5+dfsg-1~bpo11+1</text>
<text x="178" y="194.1">Size: A4</text>
<text x="200" y="194.1">Date: 2022-04-23</text>
<text x="263" y="194.1">Rev: E</text>
<text x="263" y="196.9">Id: 1/1</text>
</g>
<g font-size="1.8" fill="#840000">
<text x="35" y="11.9">1</text>
<text x="85" y="11.9">2</text>
<text x="135" y="11.9">3</text>
<text x="185" y="11.9">4</text>
<text x="235" y="11.9">5</text>
<text x="285" y="11.9">6</text>
<text x="10.3" y="35.9">A</text>
<text x="285.3" y="35.9">A</text>
<text x="10.3" y="85.9">B</text>
<text x="285.3" y="85.9">B</text>
<text x="10.3" y="135.9">C</text>
<text x="285.3" y="135.9">C</text>
<text x="10.3" y="185.9">D</text>
<text x="285.3" y="185.9">D</text>
<text x="35" y="199.9">1</text>
<text x="85" y="199.9">2</text>
<text x="135" y="199.9">3</text>
<text x="185" y="199.9">4</text>
<text x="235" y="199.9">5</text>
<text x="285" y="199.9">6</text>
</g>
<g font-size="1.8" fill="#0000c2">
<text x="14" y="15.2">Power Input / Comms</text>
<text x="57.1" y="15.2">Voltage Regulator</text>
<text x="110.5" y="15.2">Reset / Boot / Auto-Program Configuration</text>
<text x="209.5" y="19.5">Trigger download boot from USB-UART</text>
<text x="209.5" y="21.6">Circuit from Espressif devkitc</text>
<text x="215.9" y="34.7">Auto Program</text>
<text x="215.9" y="38.8">dtr=1, rts=1 | en=1,io0=1</text>
<text x="215.9" y="40.8">dtr=0, rts=0 | en=1,io0=1</text>
<text x="215.9" y="42.9">dtr=1, rts=0 | en=0,io0=1</text>
<text x="215.9" y="44.9">dtr=0, rts=1 | en=1,io0=0</text>
<text x="110.5" y="65">Boot Mode</text>
<text x="110.5" y="69.1">Normal Boot: IO0=1, IO2=X</text>
<text x="110.5" y="71.1">Download</text>
<text x="119.8" y="71.1">: IO0=0, IO2=0</text>
<text x="14" y="76.2">USB-UART</text>
<text x="113" y="76.2">3.3V to 5V Logic Level Shift</text>
<text x="186.7" y="76.2">LED Strip Ports</text>
<text x="186.4" y="136.4">Fan / I2C / DIO</text>
<text x="114.1" y="168.6">Temperature Sensor</text>
<text x="14" y="192.3">Self-powered Configuration</text>
<text x="14" y="194.3">Section 9 of the datasheet</text>
</g>
<g font-size="1.8" fill="#006464">
<text x="17.7" y="21.2">USB_C_Plug_USB2.0</text>
<text x="25.6" y="18.7">P1</text>
<text x="123.6" y="22.5">+3V3</text>
<text x="150.3" y="22.5">+3V3</text>
<text x="30.9" y="26.3">VBUS</text>
<text x="49.6" y="26.3">VBUS</text>
<text x="57.2" y="27.6">VBUS</text>
<text x="71.3" y="27.6">U2</text>
<text x="83" y="28.8">+3V3</text>
<text x="94.4" y="28.8">+3V3</text>
<text x="180" y="25">TP3</text>
<text x="180.3" y="27">dtr</text>
<text x="187.6" y="27.6">R11</text>
<text x="29.4" y="33.9">VCONN</text>
<text x="33.3" y="31.4">CC</text>
<text x="66.9" y="30.1">AMS1117-3.3</text>
<text x="67.6" y="35.2">VI</text>
<text x="74.7" y="35.2">VO</text>
<text x="128.5" y="32.6">R5</text>
<text x="128.6" y="35.2">10k</text>
<text x="155.1" y="32.6">R8</text>
<text x="155.3" y="35.2">10k</text>
<text x="187.8" y="30.1">10k</text>
<text x="206.1" y="31.5">Q4</text>
<text x="206.6" y="33.8">2N7002</text>
<text x="73" y="39.4" transform="rotate(-90 73 39.4)">GND</text>
<text x="89.1" y="39">C4</text>
<text x="89.2" y="41.5">22uF</text>
<text x="99.2" y="37.7">R2</text>
<text x="99.5" y="40.3">330</text>
<text x="168.2" y="41.5">GND</text>
<text x="33.5" y="44.1">D+</text>
<text x="117" y="45.3">C6</text>
<text x="117.3" y="47.9">100nF</text>
<text x="129.6" y="46.6">RST</text>
<text x="129.6" y="44.1">SW1</text>
<text x="143.7" y="45.3">C7</text>
<text x="144" y="47.9">100nF</text>
<text x="156.2" y="46.6">BOOT</text>
<text x="156.3" y="44.1">SW2</text>
<text x="187.6" y="45.3">R12</text>
<text x="187.8" y="47.9">10k</text>
<text x="70.4" y="50.4">GND</text>
<text x="83.1" y="50.4">GND</text>
<text x="100.3" y="52">PWR</text>
<text x="100.5" y="49.5">D1</text>
<text x="206.1" y="51.6">Q5</text>
<text x="206.6" y="49.3">2N7002</text>
<text x="19.7" y="57.7" transform="rotate(-90 19.7 57.7)">SHIELD</text>
<text x="27.3" y="57.7" transform="rotate(-90 27.3 57.7)">GND</text>
<text x="42" y="59.3">VBUS +5V</text>
<text x="111.1" y="58">GND</text>
<text x="123.8" y="58">GND</text>
<text x="137.7" y="58">GND</text>
<text x="150.4" y="58">GND</text>
<text x="183.1" y="55.7">rts</text>
<text x="183.3" y="57.8">TP4</text>
<text x="94.6" y="60.6">GND</text>
<text x="17.1" y="72">GND</text>
<text x="24.7" y="72">GND</text>
<text x="36" y="75.8">+3V3</text>
<text x="83" y="75.8">+3V3</text>
<text x="87.3" y="82.2">U3</text>
<text x="138.5" y="79">+5V</text>
<text x="172.8" y="79">+5V</text>
<text x="202.3" y="81.1">R13</text>
<text x="202.5" y="83.7">100</text>
<text x="215.6" y="83.7">+5V</text>
<text x="224.1" y="81.1">GND</text>
<text x="241.7" y="82.4">LED0</text>
<text x="19.2" y="88.5">R1</text>
<text x="72.9" y="89.8">EN</text>
<text x="88.5" y="84.7">ESP32-WROOM-32</text>
<text x="94.4" y="89.8">IO0</text>
<text x="121.1" y="89">+3V3</text>
<text x="141.7" y="88.6">R7</text>
<text x="155.4" y="89">+3V3</text>
<text x="176.1" y="88.6">R10</text>
<text x="241.7" y="84.8">J1</text>
<text x="18.6" y="91.1">4.7k</text>
<text x="28.4" y="93.6">~{RST}</text>
<text x="38.7" y="94.7" transform="rotate(-90 38.7 94.7)">VDD</text>
<text x="41.3" y="94" transform="rotate(-90 41.3 94)">VIO</text>
<text x="44.2" y="93.6">TXD</text>
<text x="72.9" y="94.9">SENSOR_VP</text>
<text x="85.7" y="90.9" transform="rotate(-90 85.7 90.9)">VDD</text>
<text x="89.4" y="92.3">TXD0/IO1</text>
<text x="94.4" y="94.9">IO2</text>
<text x="141.8" y="90.9">10k</text>
<text x="176.1" y="90.9">10k</text>
<text x="202.3" y="90">R14</text>
<text x="202.5" y="92.6">100</text>
<text x="215.6" y="92.6">+5V</text>
<text x="224.1" y="90">GND</text>
<text x="241.7" y="91.3">LED1</text>
<text x="241.7" y="93.6">J2</text>
<text x="19.1" y="98.7">VBUS</text>
<text x="36.2" y="96.5" transform="rotate(-90 36.2 96.5)">REGIN</text>
<text x="42.8" y="101.2">~{CTS}</text>
<text x="42.8" y="98.7">~{RTS}</text>
<text x="44" y="96.1">RXD</text>
<text x="72.9" y="97.4">SENSOR_VN</text>
<text x="89.2" y="97.4">RXD0/IO3</text>
<text x="94.4" y="99.9">IO4</text>
<text x="142.6" y="100">Q2</text>
<text x="176.9" y="100">Q3</text>
<text x="202.3" y="98.9">R15</text>
<text x="202.5" y="101.5">100</text>
<text x="215.6" y="101.5">+5V</text>
<text x="224.1" y="98.9">GND</text>
<text x="241.7" y="100.2">LED2</text>
<text x="28.4" y="106.3">VBUS</text>
<text x="42.6" y="103.8">~{DSR}</text>
<text x="42.7" y="106.3">~{DTR}</text>
<text x="93.4" y="105">IO12</text>
<text x="93.4" y="107.6">IO13</text>
<text x="94.4" y="102.5">IO5</text>
<text x="105.7" y="105">GND</text>
<text x="143.1" y="102.4">2N7002</text>
<text x="177.4" y="102.4">2N7002</text>
<text x="241.7" y="102.5">J3</text>
<text x="28.4" y="111.4">D+</text>
<text x="44.6" y="111.4">~{RI}</text>
<text x="93.4" y="110.1">IO14</text>
<text x="93.4" y="112.6">IO15</text>
<text x="125.2" y="108.9">R4</text>
<text x="125.3" y="111.2">10k</text>
<text x="159.4" y="108.9">R9</text>
<text x="159.6" y="111.2">10k</text>
<text x="37.8" y="119">~{SUSPEND}</text>
<text x="39.2" y="116.5">SUSPEND</text>
<text x="93.4" y="115.2">IO16</text>
<text x="93.4" y="117.7">IO17</text>
<text x="194.2" y="114.2">+5V</text>
<text x="195.3" y="119.6">C8</text>
<text x="209.5" y="114.2">+5V</text>
<text x="210.5" y="119.6">C9</text>
<text x="224.7" y="114.2">+5V</text>
<text x="225.9" y="119.6">C10</text>
<text x="38" y="124.1">TXT/GPIO.0</text>
<text x="72.9" y="125.3">SHD/SD2</text>
<text x="72.9" y="120.3">SDO/SD0</text>
<text x="72.9" y="122.8">SDI/SD1</text>
<text x="93.4" y="120.3">IO18</text>
<text x="93.4" y="122.8">IO19</text>
<text x="93.4" y="125.3">IO21</text>
<text x="195.6" y="122.2">1000uF</text>
<text x="210.9" y="122.2">1000uF</text>
<text x="226.1" y="122.2">1000uF</text>
<text x="36" y="129.2">RS485/GPIO.2</text>
<text x="37.8" y="126.6">RXT/GPIO.1</text>
<text x="41.9" y="131.7">GPIO.3</text>
<text x="72.9" y="127.9">SWP/SD3</text>
<text x="72.9" y="130.4">SCK/CLK</text>
<text x="93.4" y="127.9">IO22</text>
<text x="93.4" y="130.4">IO23</text>
<text x="138.5" y="127.6">+5V</text>
<text x="172.8" y="127.6">+5V</text>
<text x="28.4" y="136.8">VPP</text>
<text x="72.9" y="133">SCS/CMD</text>
<text x="93.4" y="133">IO25</text>
<text x="93.4" y="135.5">IO26</text>
<text x="121.1" y="137.5">+3V3</text>
<text x="141.7" y="137.1">R6</text>
<text x="155.4" y="137.5">+3V3</text>
<text x="176.1" y="137.1">R17</text>
<text x="189.3" y="133.2">GND</text>
<text x="204.5" y="133.2">GND</text>
<text x="219.8" y="133.2">GND</text>
<text x="38.7" y="140.7" transform="rotate(-90 38.7 140.7)">GND</text>
<text x="93.4" y="138">IO27</text>
<text x="93.4" y="140.6">IO32</text>
<text x="93.4" y="143.1">IO33</text>
<text x="141.8" y="139.4">10k</text>
<text x="176.1" y="139.4">10k</text>
<text x="203.2" y="143.9">FAN</text>
<text x="203.9" y="141.3">J4</text>
<text x="226.1" y="141.3">J5</text>
<text x="226.1" y="143.9">IO</text>
<text x="40.3" y="144.4">U1</text>
<text x="40.7" y="146.9">CP2104</text>
<text x="93.4" y="145.7">IO34</text>
<text x="93.4" y="148.2">IO35</text>
<text x="142.6" y="148.6">Q1</text>
<text x="176.9" y="148.6">Q6</text>
<text x="212.2" y="150">+3V3</text>
<text x="213" y="147.4">+5V</text>
<text x="36.1" y="152">GND</text>
<text x="85.7" y="152.1" transform="rotate(-90 85.7 152.1)">GND</text>
<text x="143.1" y="150.9">2N7002</text>
<text x="177.4" y="150.9">2N7002</text>
<text x="189.6" y="155.3">GND</text>
<text x="189.9" y="152.8">+5V</text>
<text x="212.7" y="152.5">GND</text>
<text x="28.4" y="160.9">+3V3</text>
<text x="41.1" y="160.9">+3V3</text>
<text x="125.2" y="157.4">R3</text>
<text x="125.3" y="159.8">10k</text>
<text x="146.5" y="157.9">TP2</text>
<text x="146.8" y="159.6">fan</text>
<text x="159.6" y="157.4">R16</text>
<text x="159.6" y="159.8">10k</text>
<text x="83.1" y="164.7">GND</text>
<text x="193.2" y="162.2">TP5</text>
<text x="193.4" y="164.7">tach</text>
<text x="34.5" y="171.1">C1</text>
<text x="34.5" y="173.6">1uF</text>
<text x="47.2" y="171.1">C2</text>
<text x="47.4" y="173.6">100nF</text>
<text x="76.7" y="171.1">+3V3</text>
<text x="88.1" y="171.1">+3V3</text>
<text x="132.8" y="169.5">+3V3</text>
<text x="145" y="169.5">+3V3</text>
<text x="122.2" y="177.4">temp</text>
<text x="122.9" y="174.9">TP1</text>
<text x="137" y="176.9">R18</text>
<text x="137" y="179.4">4.7k</text>
<text x="28.5" y="183.8">GND</text>
<text x="41.2" y="183.8">GND</text>
<text x="82.7" y="181.2">C3</text>
<text x="82.9" y="183.8">10uF</text>
<text x="94.2" y="181.2">C5</text>
<text x="94.4" y="183.8">100nF</text>
<text x="143" y="183">DQ</text>
<text x="153.1" y="181.7">U4</text>
<text x="153.5" y="184.3">DS18B20Z</text>
<text x="147.7" y="186.4" transform="rotate(-90 147.7 186.4)">GND VDD</text>
<text x="76.8" y="193.9">GND</text>
<text x="88.2" y="193.9">GND</text>
<text x="145.1" y="195.4">GND</text>
</g>
<g font-size="1.8" fill="#0f0f0f">
<text x="202.9" y="23.1" transform="rotate(-90 202.9 23.1)">en</text>
<text x="170.2" y="31.7">io2</text>
<text x="178" y="31.7">dtr</text>
<text x="45.7" y="38.1">usb_dm</text>
<text x="129.5" y="38.1">en</text>
<text x="156.2" y="38.1">io0</text>
<text x="45.7" y="43.2">usb_dp</text>
<text x="178.1" y="49.5">rts</text>
<text x="202.9" y="61.2" transform="rotate(-90 202.9 61.2)">io0</text>
<text x="64" y="88.9">en</text>
<text x="104.1" y="88.9">io0</text>
<text x="192.8" y="85.3">led0</text>
<text x="54.6" y="95.2">esp_tx</text>
<text x="54.6" y="92.7">esp_rx</text>
<text x="104.1" y="94">io2</text>
<text x="104.1" y="91.4">esp_tx</text>
<text x="143.5" y="94">led0</text>
<text x="177.8" y="94">led1</text>
<text x="192.8" y="94.2">led1</text>
<text x="54.6" y="97.8">rts</text>
<text x="104.1" y="96.5">esp_rx</text>
<text x="14.8" y="107.9">usb_dm</text>
<text x="54.6" y="105.4">dtr</text>
<text x="104.4" y="106.7">ledctl0</text>
<text x="192.8" y="103.1">led2</text>
<text x="15.3" y="110.5">usb_dp</text>
<text x="104.4" y="109.2">ledctl1</text>
<text x="104.4" y="111.7">ledctl2</text>
<text x="104.6" y="114.3">fanctl</text>
<text x="104.6" y="116.8">tach</text>
<text x="101.3" y="124.4">sda</text>
<text x="101.3" y="127">scl</text>
<text x="101.3" y="129.5">io23</text>
<text x="101.3" y="134.6">io26</text>
<text x="101.3" y="132.1">io25</text>
<text x="143.5" y="142.5">led2</text>
<text x="177.8" y="142.5">fan</text>
<text x="234.7" y="149.1">sda</text>
<text x="234.7" y="146.5">scl</text>
<text x="234.7" y="154.2">io25</text>
<text x="234.7" y="151.6">io23</text>
</g>
<g font-size="1.8" fill="#a90000">
<text x="38.2" y="25.4">A4</text>
<text x="202.9" y="28.7" transform="rotate(-90 202.9 28.7)">3</text>
<text x="38.2" y="30.5">A5</text>
<text x="38.2" y="33">B5</text>
<text x="65.5" y="34.3">3</text>
<text x="78.2" y="34.3">2</text>
<text x="196.4" y="31.7">1</text>
<text x="38.2" y="38.1">A7</text>
<text x="72.1" y="41.4" transform="rotate(-90 72.1 41.4)">1</text>
<text x="202.9" y="36.3" transform="rotate(-90 202.9 36.3)">2</text>
<text x="38.2" y="43.2">A6</text>
<text x="202.9" y="46.5" transform="rotate(-90 202.9 46.5)">2</text>
<text x="196.4" y="49.5">1</text>
<text x="202.9" y="54.1" transform="rotate(-90 202.9 54.1)">3</text>
<text x="18.8" y="62.3" transform="rotate(-90 18.8 62.3)">S1</text>
<text x="26.4" y="62.3" transform="rotate(-90 26.4 62.3)">A1</text>
<text x="235.9" y="82.8">2</text>
<text x="235.9" y="80.3">3</text>
<text x="35.3" y="89.6" transform="rotate(-90 35.3 89.6)">7</text>
<text x="37.8" y="89.6" transform="rotate(-90 37.8 89.6)">6</text>
<text x="40.4" y="89.6" transform="rotate(-90 40.4 89.6)">5</text>
<text x="70.6" y="88.9">3</text>
<text x="84.8" y="85.8" transform="rotate(-90 84.8 85.8)">2</text>
<text x="98.1" y="88.9">25</text>
<text x="235.9" y="89.1">3</text>
<text x="235.9" y="85.3">1</text>
<text x="26.2" y="92.7">9</text>
<text x="48.5" y="95.2">20</text>
<text x="48.5" y="92.7">21</text>
<text x="70.6" y="94">4</text>
<text x="98.1" y="94">24</text>
<text x="98.1" y="91.4">35</text>
<text x="235.9" y="94.2">1</text>
<text x="235.9" y="91.7">2</text>
<text x="48.5" y="100.3">18</text>
<text x="48.5" y="97.8">19</text>
<text x="70.6" y="96.5">5</text>
<text x="98.1" y="99.1">26</text>
<text x="98.1" y="101.6">29</text>
<text x="98.1" y="96.5">34</text>
<text x="132.9" y="100.3">1</text>
<text x="139.4" y="97.3" transform="rotate(-90 139.4 97.3)">3</text>
<text x="167.1" y="100.3">1</text>
<text x="173.7" y="97.3" transform="rotate(-90 173.7 97.3)">3</text>
<text x="235.9" y="100.6">2</text>
<text x="235.9" y="98">3</text>
<text x="26.2" y="107.9">4</text>
<text x="26.2" y="105.4">8</text>
<text x="48.5" y="102.9">22</text>
<text x="48.5" y="105.4">23</text>
<text x="48.5" y="107.9">24</text>
<text x="98.1" y="104.1">14</text>
<text x="98.1" y="106.7">16</text>
<text x="139.4" y="104.9" transform="rotate(-90 139.4 104.9)">2</text>
<text x="173.7" y="104.9" transform="rotate(-90 173.7 104.9)">2</text>
<text x="235.9" y="103.1">1</text>
<text x="26.2" y="110.5">3</text>
<text x="49" y="110.5">1</text>
<text x="98.1" y="109.2">13</text>
<text x="98.1" y="111.8">23</text>
<text x="48.5" y="118.1">15</text>
<text x="48.5" y="115.6">17</text>
<text x="70.1" y="119.4">21</text>
<text x="98.1" y="114.3">27</text>
<text x="98.1" y="116.8">28</text>
<text x="98.1" y="119.4">30</text>
<text x="48.5" y="125.7">13</text>
<text x="48.5" y="123.2">14</text>
<text x="70.1" y="124.5">17</text>
<text x="70.1" y="121.9">22</text>
<text x="98.1" y="121.9">31</text>
<text x="98.1" y="124.5">33</text>
<text x="48.5" y="130.8">11</text>
<text x="48.5" y="128.3">12</text>
<text x="70.1" y="127">18</text>
<text x="70.1" y="129.5">20</text>
<text x="98.1" y="127">36</text>
<text x="98.1" y="129.5">37</text>
<text x="25.7" y="135.9">16</text>
<text x="70.1" y="132.1">19</text>
<text x="98.1" y="132.1">10</text>
<text x="98.1" y="134.6">11</text>
<text x="98.1" y="137.2">12</text>
<text x="37.8" y="143" transform="rotate(-90 37.8 143)">2</text>
<text x="98.6" y="139.7">8</text>
<text x="98.6" y="142.2">9</text>
<text x="98.6" y="144.8">6</text>
<text x="98.6" y="147.3">7</text>
<text x="132.9" y="148.8">1</text>
<text x="139.4" y="145.8" transform="rotate(-90 139.4 145.8)">3</text>
<text x="167.1" y="148.8">1</text>
<text x="173.7" y="145.8" transform="rotate(-90 173.7 145.8)">3</text>
<text x="201.3" y="146.8">1</text>
<text x="201.3" y="149.3">2</text>
<text x="222.1" y="146.6">1</text>
<text x="222.1" y="149.1">3</text>
<text x="231" y="146.6">2</text>
<text x="231" y="149.1">4</text>
<text x="84.8" y="154.4" transform="rotate(-90 84.8 154.4)">1</text>
<text x="139.4" y="153.4" transform="rotate(-90 139.4 153.4)">2</text>
<text x="173.7" y="153.4" transform="rotate(-90 173.7 153.4)">2</text>
<text x="201.3" y="151.9">3</text>
<text x="201.3" y="154.4">4</text>
<text x="222.1" y="151.6">5</text>
<text x="222.1" y="154.2">7</text>
<text x="231" y="151.6">6</text>
<text x="231" y="154.2">8</text>
<text x="146.8" y="176.5" transform="rotate(-90 146.8 176.5)">3</text>
<text x="140.2" y="182.1">4</text>
<text x="146.8" y="189.2" transform="rotate(-90 146.8 189.2)">5</text>
</g>
<text font-size="1.8" fill="#009600" x="213.6" y="155.4">io26</text>
</svg>
